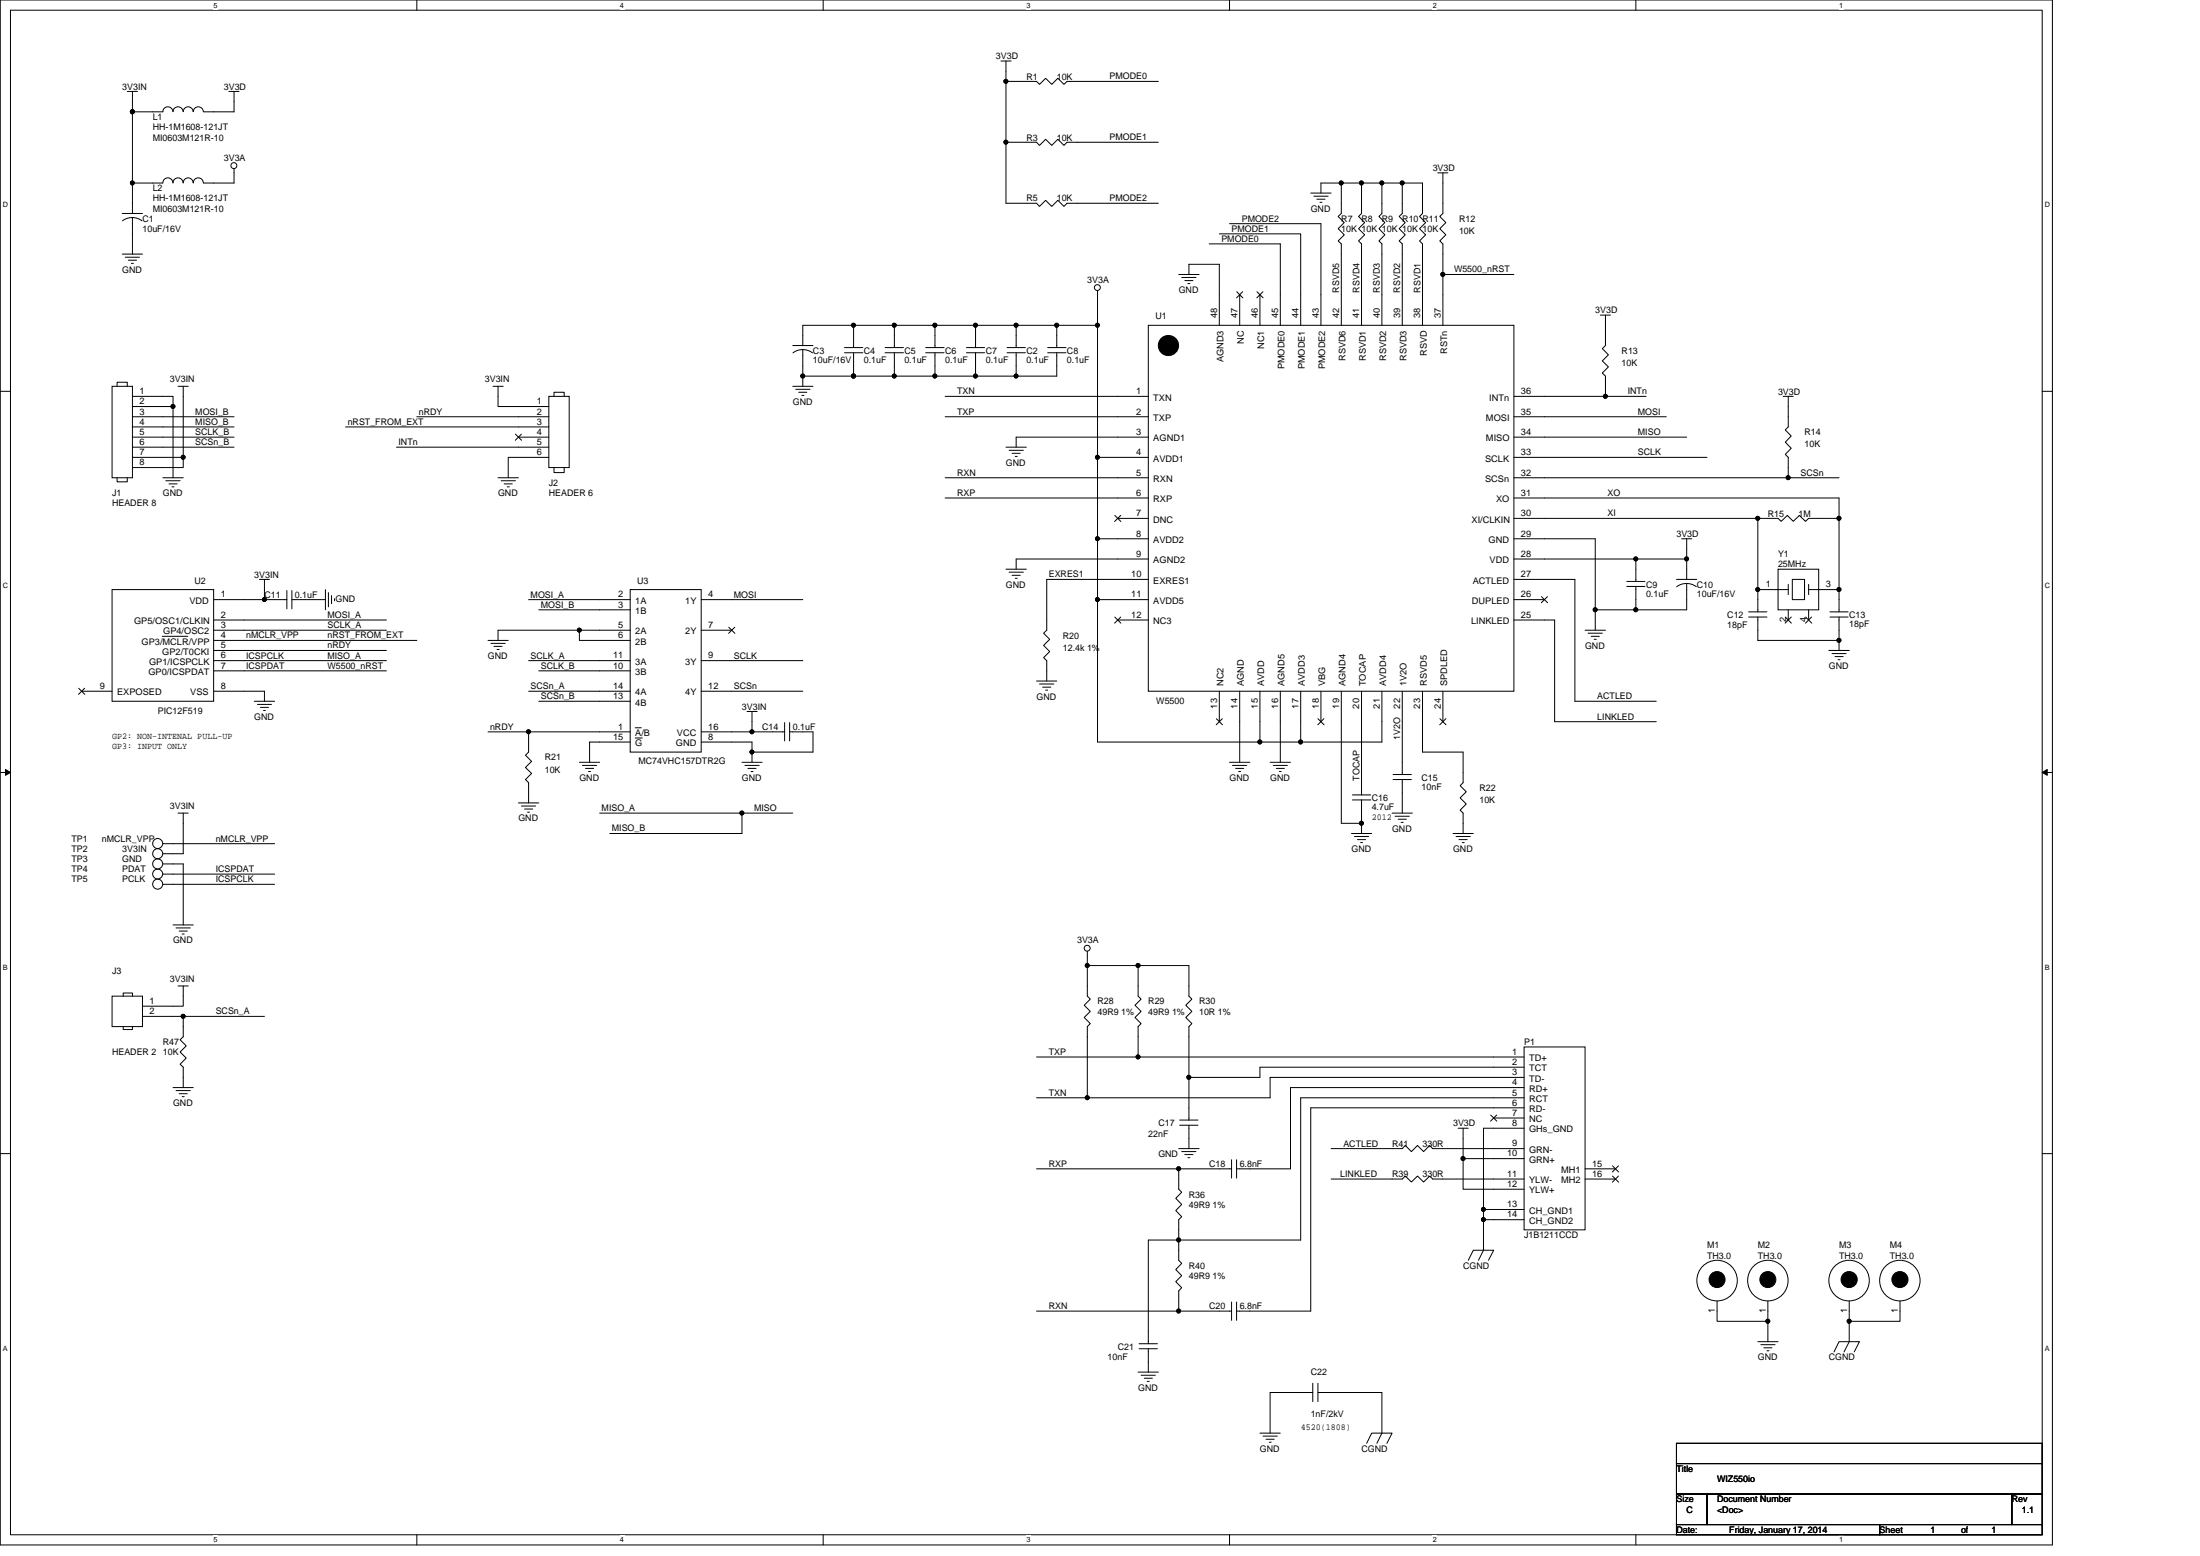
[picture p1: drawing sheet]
<svg xmlns="http://www.w3.org/2000/svg" width="297mm" height="210mm" viewBox="0 0 297 210" stroke-linecap="round" stroke-linejoin="round" font-family="sans-serif">
<path d="M0 0h277.1v208.5h-277.1zM1.4 1.4h274.3v205.7h-274.3z" fill="none" stroke="#000" stroke-width=".14"/>
<g fill="#fff">
<path d="M28.8 .1h.6v1.1h-.6z"/>
<path d="M28.8 207.3h.6v1.1h-.6z"/>
</g>
<path d="M56.3 0v1.4M56.3 207.1v1.4" fill="none" stroke="#000" stroke-width=".14"/>
<g fill="#fff">
<path d="M83.7 .1h.6v1.1h-.6z"/>
<path d="M83.7 207.3h.6v1.1h-.6z"/>
</g>
<path d="M111.1 0v1.4M111.1 207.1v1.4" fill="none" stroke="#000" stroke-width=".14"/>
<g fill="#fff">
<path d="M138.6 .1h.5v1.1h-.5z"/>
<path d="M138.6 207.3h.5v1.1h-.5z"/>
</g>
<path d="M166 0v1.4M166 207.1v1.4" fill="none" stroke="#000" stroke-width=".14"/>
<g fill="#fff">
<path d="M193.4 .1h.6v1.1h-.6z"/>
<path d="M193.4 207.3h.6v1.1h-.6z"/>
</g>
<path d="M220.9 0v1.4M220.9 207.1v1.4" fill="none" stroke="#000" stroke-width=".14"/>
<g fill="#fff">
<path d="M248.3 .1h.6v1.1h-.6z"/>
<path d="M248.3 207.3h.6v1.1h-.6z"/>
<path d="M.4 27.1h.7v1.1h-.7z"/>
<path d="M276.1 27.1h.7v1.1h-.7z"/>
<path d="M.4 78.5h.7v1.1h-.7z"/>
<path d="M276.1 78.5h.7v1.1h-.7z"/>
</g>
<path d="M0 52.8h1.4M275.7 52.8h1.4" fill="none" stroke="#000" stroke-width=".14"/>
<g fill="#fff">
<path d="M.4 130h.7v1.1h-.7z"/>
<path d="M276.1 130h.7v1.1h-.7z"/>
</g>
<path d="M0 104.2h1.4M275.7 104.2h1.4" fill="none" stroke="#000" stroke-width=".14"/>
<path d="M.7 103.8l.7 .4-.7 .4zM275.7 104.2l.7-.4v.8z" fill="#000" stroke="#000" stroke-width=".14"/>
<g fill="#fff">
<path d="M.4 181.4h.7v1.1h-.7z"/>
<path d="M276.1 181.4h.7v1.1h-.7z"/>
</g>
<g fill="none" stroke="#000" stroke-width=".14">
<path d="M17.2 12.3h1.4M17.9 15.1v9.6M17.9 15.1h4.1M17.9 12.3v2.8M22 15.1a.69 .69 0 0 1 .7-.7 .69 .69 0 0 1 .7 .7 .68 .68 0 0 1 .6-.7 .68 .68 0 0 1 .7 .7M24.7 15.1a.67 .67 0 0 1 .7-.7 .67 .67 0 0 1 .7 .7M26.1 15.1a.68 .68 0 0 1 .7-.7 .68 .68 0 0 1 .6 .7M30.9 12.3h1.4M31.6 12.3v2.8h-4.1M135.1 8.2h1.4M135.8 8.2v2.8M135.8 11v8.2"/>
<path d="M135.8 11h4.2l.4 .4 .8-.8 .8 .8 .8-.8 .9 .8 .4-.4h12.3M135.8 19.2h4.2l.4 .4 .8-.8 .8 .8 .8-.8 .9 .8 .4-.4h12.3M135.8 19.2v8.2h4.2l.4 .5 .8-.9 .8 .9 .8-.9 .9 .9 .4-.5h12.3M16.5 34.3h2.7M16.5 28.8h2.7M16.5 29.8a2.15 2.15 0 0 1 1.4-.4 2.14 2.14 0 0 1 1.3 .4M16.9 34.7h1.9M17.3 35.1h1.1M17.7 35.5h.3M17.9 24.7v4.1M17.9 24.7h4.1M17.9 29.4v4.9"/>
<path d="M22 24.7a.69 .69 0 0 1 .7-.7 .69 .69 0 0 1 .7 .7 .68 .68 0 0 1 .6-.7 .68 .68 0 0 1 .7 .7M24.7 24.7a.67 .67 0 0 1 .7-.7 .67 .67 0 0 1 .7 .7M26.1 24.7a.68 .68 0 0 1 .7-.7 .68 .68 0 0 1 .6 .7M31.6 22.8v1.9h-4.1M148.2 39.2v4.7M159.1 37h2.8M159.6 37.4h1.9M160 37.9h1.1M160.4 38.3h.3M160.5 37v-1.3h4.1v8.2M163.3 32.9h9.6v11M164.6 31.6h11v12.3"/>
<path d="M166 30.2h12.3v13.7M167 39.4l.8 .8M167.4 39.8v4.1M167.8 39.4l-.8 .8M169.7 39.4l.8 .8M170.1 39.8v4.1M170.5 39.4l-.8 .8M177 26.1h2.7M177.4 26.5h1.9M177.8 26.9h1.1M178.2 27.3h.3M181.1 24.7h2.7"/>
<path d="M181.1 24.7h-2.8v1.4M181.1 24.7v4.1l-.4 .4 .8 .8-.8 .9 .8 .8-.8 .8 .4 .4v11M183.8 24.7h2.8M183.8 24.7v4.1l-.4 .4 .9 .8-.9 .9 .9 .8-.9 .8 .4 .4v11M186.6 24.7h2.7M186.6 24.7v4.1l-.4 .4 .8 .8-.8 .9 .8 .8-.8 .8 .4 .4v11M189.3 24.7h2.8v4.1l-.4 .4 .8 .8-.8 .9 .8 .8-.8 .8 .4 .4v11M189.3 24.7v4.1l-.4 .4 .8 .8-.8 .9 .8 .8-.8 .8 .4 .4v11M194.1 23.3h1.4M194.8 23.3v5.5l-.4 .4 .8 .8-.8 .9 .8 .8-.8 .8 .4 .4v4.1M194.8 37h9.6M194.8 37v6.9"/>
<path d="M15.1 52.1h2.8v12.4h-2.8zM15.8 52.1v-.5h1.4v.5M17.9 59h13.7M17.9 57.6h13.7M17.9 56.2h13.7M17.9 53.5h5.5v1.4M23.4 54.9h-5.5M23.4 54.9v9.6M24 52.1h1.4M24.7 52.1v9.6M46.7 57.6h27.4M56.3 56.2h17.8"/>
<path d="M66.6 52.1h1.3M67.2 52.1v2.8h6.9M69.6 58.6l.8 .8M70 59h4.1M70.4 58.6l-.8 .8M74.1 53.5h2.8v9.6h-2.8zM74.8 53.5v-.6h1.4v.6M107 52.1h2.8M107 46.6h2.8M107.1 47.6a2.05 2.05 0 0 1 1.3-.4 2.14 2.14 0 0 1 1.3 .4M107.4 52.5h2M107.8 52.9h1.1"/>
<path d="M108.3 53.4h.2M108.4 50.8h6.8M108.4 50.8v1.3M108.4 47.2v3.6M114 47.6h2.5M114 46.9h2.5M115.2 47.6v3.2M115.2 43.9h-6.8v2.7M115.2 43.9v3M115.2 50.8h5.6M115.2 43.9h5.6M119.5 47.6h2.5"/>
<path d="M119.5 46.9h2.5M120.8 43.9v3M120.8 43.9h5.4M120.8 47.6v3.2M120.8 50.8h5.4M125 47.6h2.5M125 46.9h2.5M126.2 47.6v3.2M126.2 43.9v3M126.2 43.9h5.5M126.2 50.8h5.5M127.6 53.5h27.4"/>
<path d="M127.6 56.2h27.4M130.5 47.6h2.4M130.5 46.9h2.4M131.7 47.6v3.2M131.7 43.9v3M131.7 50.8h5.5M131.7 43.9h5.5M136 47.6h2.4M136 46.9h2.4M137.2 47.6v3.2M137.2 43.9v3M137.2 43.9h5.5"/>
<path d="M141.5 47.6h2.4M141.5 46.9h2.4M142.7 47.6v3.2h-5.5M142.7 43.9h5.5M142.7 43.9v3M148.2 43.9v17.8M155 59h-17.8v1.3M155 43.9h49.4v49.4h-49.4zM204.4 59h23.3M204.4 56.2h20.6M204.4 53.5h12.4M216.1 42.5h1.3"/>
<path d="M216.8 53.5h5.4M216.8 42.5v4.1l-.5 .5 .9 .8-.9 .8 .9 .8-.9 .8 .5 .5v2.7M240.8 53.5h1.3M241.4 53.5v4.1l-.4 .4 .8 .8-.8 .9 .8 .8-.8 .8 .4 .4v2.8M15.1 79.6h13.7v15h-13.7zM15.8 64.5v.5h1.4v-.5M17.9 61.7h6.8M17.9 60.3h13.7M22 64.5h2.7M22.4 64.9h1.9M22.8 65.3h1.1M23.2 65.7h.3"/>
<path d="M24.7 61.7v1.4h-6.8M35 78.2h1.4M35.7 78.2v2.7M38.7 79.7v2.5M39.4 79.7v2.5M43.9 79.6v2.7M44.3 80v1.9M53.5 60.3h20.6M67.2 64.5h2.8M67.7 64.9h1.9M68.1 65.3h1.1M68.5 65.7h.3"/>
<path d="M74.1 61.7h-5.5v2.8M74.8 63.1v.7h1.4v-.7M85.1 79.6h9.6v21.9h-9.6zM127.6 67.2h27.4M135.8 60.3h2.8M135.8 76.8h2.8M136.2 60.8h2M136.2 77.2h2M136.6 61.2h1.1M136.6 77.6h1.1M137.1 61.6h.2M137.1 78h.2"/>
<path d="M148.2 61.7v11M148.2 61.7h6.8M148.2 72.7h6.8M148.2 72.7v8.2M150.5 69.6l.8 .8M150.9 70h4.1M151.3 69.6l-.8 .8M155 78.2h-13.7v6.8l-.4 .4 .8 .9-.8 .8 .8 .8-.8 .9 .4 .4v2.7M155 75.4h-17.8v1.4M155 64.5h-27.4M204.4 72.7h11v9.6M204.4 70h32.9"/>
<path d="M204.4 67.2h43.9v2.8M204.4 75.4h16.5M204.4 64.5h37M204.4 78.2h8.2v16.4h11M219.6 79.1h2.5M219.6 78.5h2.5M220.9 75.4v3.1M220.9 79.1v3.2M220.9 75.4h6.8M226.4 78.2h2.7M226.4 79.2a2.22 2.22 0 0 1 2.6 0M227.1 72.7h1.3"/>
<path d="M227.7 75.4v2.8M227.7 72.7v2.7M227.7 78.7v3.6h-6.8M230.5 61.7h-26.1M237.3 79.6v3M237.3 70v9.6h4.1M240.1 76.8h5.5v5.5h-5.5zM241.4 64.5h6.9M241.4 78.9v1.3M242 78.2h1.6v2.7h-1.6zM244.2 78.9v1.3M248.3 70v9.6"/>
<path d="M248.3 70h-4.1l-.4 .4-.9-.8-.8 .8-.8-.8-.8 .8-.4-.4h-2.8M248.3 79.6h-4.1M248.3 79.6v3M10.6 92.9l.8 .8M11 93.3h4.1M11.4 92.9l-.8 .8M21.9 85.9h3.5M28.8 93.3h6.9v1.3M28.8 80.9h6.9M28.8 83.7h23.4M28.8 85h23.4M28.8 87.8h23.4"/>
<path d="M28.8 90.5h23.4M28.8 86.4h27.5M28.8 89.2h23.4M34.3 94.6h2.8M34.8 95.1h1.9M35.2 95.5h1.1M35.6 95.9h.2M35.7 80.9h3M39.4 80.9h4.5M44.8 80.4v1.1M45.2 80.8v.3M65.9 86.4h2.7"/>
<path d="M65.9 98.8h5.5v2.7l-.5 .4 .9 .8-.9 .9 .9 .8-.9 .8 .5 .4v2.8M66.3 86.8h1.9M66.7 87.2h1.1M67.1 87.7h.3M71.4 89.2h13.7M71.4 80.9h13.7M71.4 98.8h13.7M71.4 93.3h13.7M72.7 82.3h12.4M72.7 90.5h12.4M72.7 94.6h12.4M85.1 85h-6.9"/>
<path d="M85.1 86.4h-6.9v-1.4h-11v1.4M85.8 98.2h.8M85.8 99.6h.9M94.7 98.8h6.8M94.7 80.9h13.7M94.7 89.2h13.7M94.7 85h4.1M98.4 84.6l.8 .9M99.2 84.6l-.8 .9M100.9 96h1.3M101.5 98.8h4.4M101.5 96v2.8"/>
<path d="M105.9 97.5v2.5M106.6 98.8h3.2v2.7h-8.3M106.6 97.5v2.5M108.4 93.3h-13.7M140 91.9h2.7M140.4 92.3h1.9M140.8 92.7h1.1M141.2 93.1h.3M148.2 80.9v19.2h21.9M148.2 80.9h6.8M150.5 83.3l.8 .8M150.9 83.7h4.1"/>
<path d="M151.3 83.3l-.8 .8M164.2 97l.9 .8M164.6 93.3v4.1M165 97l-.8 .8M167.4 93.3v9.6M170.1 93.3v6.8M172.9 93.3v9.6M175.6 93.3v6.8M177.9 97l.9 .8M178.3 93.3v4.1M178.7 97l-.8 .8M181.1 93.3v17.8h2.7"/>
<path d="M183.8 93.3v14M186.6 93.3v6.8h-11M189.3 93.3v11.2M192.1 93.3v8.2h5.4v4.1l-.4 .4 .9 .8-.9 .9 .9 .8-.9 .8 .4 .4v2.8M194.4 97l.8 .8M194.8 93.3v4.1M195.2 97l-.8 .8M204.4 83.7h5.5v13.7h13.7M204.4 80.9h4.1M208.1 80.5l.9 .8M208.9 80.5l-.8 .8M214 85h2.8"/>
<path d="M214.4 85.4h1.9M214.8 85.9h1.1M215.2 86.3h.3M215.4 82.3h5.5M215.4 82.3v2.7M236.1 83.3h2.5M236.1 82.6h2.5M237.3 83.3v3.1h11M241 83.3l.9 .8M241.4 82.3v1.4M241.8 83.3l-.8 .8M243.8 83.3l.8 .8"/>
<path d="M244.2 82.3v1.4M244.6 83.3l-.8 .8M246.9 87.8h2.8M247.1 83.3h2.4M247.1 82.6h2.4M247.4 88.2h1.9M247.8 88.6h1.1M248.2 89h.2M248.3 83.3v4.5M22 113.9h15.1M22 118h15.1M22 116.6h2.7v8.2"/>
<path d="M24 109.7h1.4M24.7 109.7v5.5h-2.7M37.1 119.3h-15.1M70 108.4h2.7M70.4 108.8h1.9M70.8 109.2h1.1M71.2 109.6h.3M78.2 102.9h2.8M78.6 103.3h2M79.1 103.7h1.1M79.5 104.1h.2M81 109.7h19.2"/>
<path d="M85.1 100.1h-5.5v2.8M94.7 100.1h6.8v1.4M100.2 109.7v2.8h-17.9M100.2 102.9h2.7M100.2 109.7h6.8M100.6 103.3h1.9M101 103.7h1.1M101.4 104.1h.3M101.5 101.5v1.4M166 102.9h2.8M166.4 103.3h1.9M166.8 103.7h1.1"/>
<path d="M167.2 104.1h.3M170.1 100.1h5.5M171.5 102.9h2.7M171.9 103.3h1.9M172.3 103.7h1.1M172.7 104.1h.3M182.5 112.5h2.7M182.6 108h2.5M182.6 107.3h2.5M182.9 112.9h1.9M183.3 113.3h1.1M183.7 113.7h.3"/>
<path d="M183.8 108v3.1M183.8 111.1v1.4M188 109.7h2.7M188.1 105.2h2.5M188.1 104.5h2.5M188.4 110.2h1.9M188.8 110.6h1.1M189.2 111h.3M189.3 105.2v4.5M196.2 112.5h2.7M196.6 112.9h1.9M197 113.3h1.1"/>
<path d="M197.4 113.7h.3M15.1 134.4h4.1v4.1h-4.1zM16.6 138.5v.4h1.3v-.4M16.6 134.4v-.4h1.3v.4M19.2 137.2h5.5M23.4 124.8h2.7M23.8 125.2h1.9M24 133.1h1.4M24.2 125.6h1.1M24.6 126h.3M24.7 137.2v2.7l-.4 .4 .8 .8-.8 .9 .8 .8-.8 .8 .4 .4v2.8M24.7 137.2h11"/>
<path d="M24.7 133.1v2.7h-5.5M146.8 128.4v1.9M146.8 130.3v4.1l.4 .4-.8 .9 .8 .8-.8 .8 .8 .8-.4 .4v9.6M146.8 130.3h6.9M153.7 130.3v4.1l.4 .4-.9 .9 .9 .8-.9 .8 .9 .8-.4 .4v4.1M153.7 130.3h6.8v4.1l.4 .4-.8 .9 .8 .8-.8 .8 .8 .8-.4 .4v6.9M0 155.7h1.4M23.4 146.8h2.7M23.8 147.2h1.9M24.2 147.6h1.1M24.6 148h.3M140 148.1h6.8"/>
<path d="M140 142.6h13.7M140 157.7h19.1M153.7 142.6h52.1M159.1 157.7v2.8l.5 .4-.9 .8 .9 .8-.9 .9 .9 .8-.5 .4v2.7M159.1 155h2.8M159.3 151.8h2.5M159.3 151.2h2.5M159.6 155.4h1.9M160 155.8h1.1M160.4 156.2h.3M160.5 145.4v5.8M160.5 151.8v3.2"/>
<path d="M166.3 156.5v2.5M166.3 157.7h-7.2M167 156.5v2.5M179.7 159.1h9.6l.4-.4 .9 .8 .8-.8 .8 .8 .8-.8 .4 .4h12.4M179.7 155h9.6l.4-.4 .9 .8 .8-.8 .8 .8 .8-.8 .4 .4h12.4M196.9 152.3h1.3M197.5 152.3v4.1h8.3M197.5 156.4v4.1h8.3M201.3 150.5l.8 .8M201.7 150.9h4.1M202.1 150.5l-.9 .8M205.8 145.4h-34.3v2.7h-24.7"/>
<path d="M205.8 146.8h-31.6v10.9h-7.2M205.8 149.5h-28.8v27.4h-10M205.8 148.1h-30.2v19.2h-16.5M205.8 144h-35.7v1.4h-9.6M205.8 152.3h-5.5v10.9M205.8 141.3h8.2v24.7h-8.2zM214 157.7h4.1M214 159.1h4.1M217.7 157.3l.8 .9M217.7 158.7l.8 .8M218.5 157.3l-.8 .9M218.5 158.7l-.8 .8"/>
<path d="M275.7 155.7h1.4M140 176.9h19.1M159.1 176.9h7.2M159.1 167.3v2.8l.5 .4-.9 .8 .9 .8-.9 .9 .9 .8-.5 .4v2.7M159.1 167.3h-4.1v14M166.3 175.7v2.5M167 175.7v2.5M198.2 170.1l.7-1.4h2.8l-.7 1.4M200.3 163.2v1.4M200.3 164.6v4.1l-.7 1.4M200.3 164.6h5.5M205.8 163.2h-5.5"/>
<path d="M231.8 175.6v2.7h6.9v2.8M238.7 175.6v2.7M249.7 175.6v2.7M256.5 175.6v2.7h-6.8v2.8l-.7 1.3M153.7 185.2h2.7M153.8 182h2.5M153.8 181.3h2.5M154.1 185.6h1.9M154.5 186h1.1M154.9 186.4h.3M155 182v3.2M170.1 193.4h2.8"/>
<path d="M170.5 193.8h2M170.9 194.2h1.1M171.4 194.6h.2M177.2 186.7v2.4M177.2 187.9h-5.7v5.5M177.9 187.9h8.7v5.5l-.7 1.4M177.9 186.7v2.4M184.5 194.8l.7-1.4h2.8l-.7 1.4M226.4 194.8h49.3v2.7h-49.3zM226.4 197.5h49.3v4.1h-49.3zM237.3 181.1h2.8M237.7 181.5h2"/>
<path d="M238.1 181.9h1.1M238.6 182.3h.2M247.6 182.4l.7-1.3h2.8l-.7 1.3M226.4 201.6h4.1v4.1h-4.1zM226.4 205.7h27.4v1.4h-27.4zM230.5 201.6h41.1v4.1h-41.1zM253.8 205.7h21.9v1.4h-21.9zM271.6 201.6h4.1v4.1h-4.1z"/>
<circle cx="31.6" cy="22.3" r=".4"/>
<circle cx="148.2" cy="38.8" r=".4"/>
<circle cx="21.3" cy="119.3" r=".68"/>
<circle cx="21.3" cy="115.2" r=".68"/>
<circle cx="21.3" cy="113.8" r=".68"/>
<circle cx="21.3" cy="116.6" r=".68"/>
<circle cx="21.3" cy="118" r=".67"/>
<circle cx="146.8" cy="128" r=".4"/>
<circle cx="231.8" cy="172.8" r="2.74"/>
<circle cx="238.7" cy="172.8" r="2.74"/>
<circle cx="249.7" cy="172.8" r="2.74"/>
<circle cx="256.5" cy="172.8" r="2.74"/>
</g>
<g fill="#000" stroke="#000" stroke-width=".14">
<circle cx="17.9" cy="15.1" r=".27"/>
<circle cx="135.8" cy="11" r=".27"/>
<circle cx="135.8" cy="19.2" r=".27"/>
<circle cx="17.9" cy="24.7" r=".27"/>
<circle cx="181.1" cy="24.7" r=".27"/>
<circle cx="183.8" cy="24.7" r=".27"/>
<circle cx="186.6" cy="24.7" r=".27"/>
<circle cx="189.3" cy="24.7" r=".27"/>
<circle cx="194.8" cy="37" r=".27"/>
<circle cx="23.4" cy="54.9" r=".27"/>
<circle cx="108.4" cy="50.7" r=".27"/>
<circle cx="115.2" cy="43.9" r=".27"/>
<circle cx="115.2" cy="50.7" r=".27"/>
<circle cx="120.7" cy="50.7" r=".27"/>
<circle cx="120.7" cy="43.9" r=".27"/>
<circle cx="126.2" cy="50.7" r=".27"/>
<circle cx="126.2" cy="43.9" r=".27"/>
<circle cx="131.7" cy="43.9" r=".27"/>
<circle cx="131.7" cy="50.7" r=".27"/>
<circle cx="137.2" cy="50.7" r=".27"/>
<circle cx="137.2" cy="43.9" r=".27"/>
<circle cx="142.7" cy="43.9" r=".27"/>
<circle cx="148.2" cy="43.9" r=".27"/>
<circle cx="157.8" cy="46.6" r="1.36"/>
<circle cx="216.8" cy="53.5" r=".27"/>
<circle cx="24.7" cy="61.7" r=".27"/>
<circle cx="148.2" cy="61.7" r=".27"/>
<circle cx="148.2" cy="72.7" r=".27"/>
<circle cx="220.9" cy="75.4" r=".27"/>
<circle cx="227.7" cy="75.4" r=".27"/>
<circle cx="237.3" cy="69.9" r=".27"/>
<circle cx="237.3" cy="79.6" r=".27"/>
<circle cx="241.4" cy="64.5" r=".27"/>
<circle cx="248.3" cy="69.9" r=".27"/>
<circle cx="248.3" cy="79.6" r=".27"/>
<circle cx="35.7" cy="80.9" r=".27"/>
<circle cx="71.4" cy="98.8" r=".27"/>
<circle cx="78.2" cy="85" r=".27"/>
<circle cx="101.5" cy="98.8" r=".27"/>
<circle cx="148.2" cy="80.9" r=".27"/>
<circle cx="215.4" cy="82.3" r=".27"/>
<circle cx="220.9" cy="82.3" r=".27"/>
<circle cx="248.3" cy="86.4" r=".27"/>
<circle cx="100.2" cy="109.7" r=".27"/>
<circle cx="101.5" cy="101.5" r=".27"/>
<circle cx="170.1" cy="100.1" r=".27"/>
<circle cx="175.6" cy="100.1" r=".27"/>
<circle cx="183.8" cy="111.1" r=".27"/>
<circle cx="24.7" cy="137.1" r=".27"/>
<circle cx="146.8" cy="130.3" r=".27"/>
<circle cx="153.7" cy="130.3" r=".27"/>
<circle cx="146.8" cy="148.1" r=".27"/>
<circle cx="153.7" cy="142.6" r=".27"/>
<circle cx="159.1" cy="157.7" r=".27"/>
<circle cx="160.5" cy="145.4" r=".27"/>
<circle cx="197.5" cy="156.3" r=".27"/>
<circle cx="159.1" cy="167.3" r=".27"/>
<circle cx="159.1" cy="176.9" r=".27"/>
<circle cx="200.3" cy="163.2" r=".27"/>
<circle cx="200.3" cy="164.6" r=".27"/>
<circle cx="231.8" cy="172.7" r="1.08"/>
<circle cx="238.7" cy="178.3" r=".27"/>
<circle cx="238.7" cy="172.7" r="1.08"/>
<circle cx="249.7" cy="178.3" r=".27"/>
<circle cx="249.7" cy="172.7" r="1.09"/>
<circle cx="256.5" cy="172.7" r="1.09"/>
</g>
<g font-size="1.2">
<text x="134.5" y="8">3V3D</text>
<text x="138.6" y="10.7">R1</text>
<text x="142.7" y="10.7">10K</text>
<text x="149.8" y="10.7">PMODE0</text>
<text x="16.5" y="12.1">3V3IN</text>
<text x="20.6" y="16.2">L1</text>
<text x="20.6" y="17.6">HH-1M1608-121JT</text>
<text x="30.2" y="12.1">3V3D</text>
<text x="20.6" y="19">MI0603M121R-10</text>
<text x="30.2" y="21.7">3V3A</text>
<text x="138.6" y="19">R3</text>
<text x="142.7" y="19">10K</text>
<text x="149.8" y="18.9">PMODE1</text>
<text x="193.4" y="23.1">3V3D</text>
<text x="19.2" y="29.9">C1</text>
<text x="20.6" y="25.8">L2</text>
<text x="20.6" y="27.2">HH-1M1608-121JT</text>
<text x="20.6" y="28.6">MI0603M121R-10</text>
<text x="138.6" y="27.2">R5</text>
<text x="142.7" y="27.2">10K</text>
<text x="149.8" y="27.2">PMODE2</text>
<text x="167.7" y="29.9">PMODE2</text>
<text x="177" y="28.6">GND</text>
<text x="181.1" y="29.9">R7</text>
<text x="183.8" y="29.9">R8</text>
<text x="186.6" y="29.9">R9</text>
<text x="189.3" y="29.9">R10 R11</text>
<text x="197" y="29.9">R12</text>
<text x="19.2" y="31.3">10uF/16V</text>
<text x="164.9" y="32.6">PMODE0</text>
<text x="166.3" y="31.3">PMODE1</text>
<text x="181.1" y="31.3">10K 10K 10K 10K 10K</text>
<text x="197" y="31.6">10K</text>
<text x="16.5" y="36.8">GND</text>
<text x="146.8" y="38.2">3V3A</text>
<text x="159.1" y="39.5">GND</text>
<text x="180.8" y="39.5" transform="rotate(-90 180.8 39.5)">RSVD5</text>
<text x="183.6" y="39.5" transform="rotate(-90 183.6 39.5)">RSVD4</text>
<text x="186.3" y="39.5" transform="rotate(-90 186.3 39.5)">RSVD3</text>
<text x="189.1" y="39.5" transform="rotate(-90 189.1 39.5)">RSVD2</text>
<text x="191.8" y="39.5" transform="rotate(-90 191.8 39.5)">RSVD1</text>
<text x="196.3" y="36.8">W5500_nRST</text>
<text x="109.8" y="47.8">C3</text>
<text x="116.6" y="47.8">C4</text>
<text x="122.1" y="47.8">C5</text>
<text x="127.6" y="47.8">C6</text>
<text x="133.1" y="47.8">C7</text>
<text x="138.6" y="47.8">C2</text>
<text x="144.1" y="47.8">C8</text>
<text x="156" y="43.1">U1</text>
<text x="164.3" y="42.9" transform="rotate(-90 164.3 42.9)">48</text>
<text x="167.1" y="42.9" transform="rotate(-90 167.1 42.9)">47</text>
<text x="168" y="46.4" transform="rotate(-90 168 46.4)">NC</text>
<text x="169.8" y="42.9" transform="rotate(-90 169.8 42.9)">46</text>
<text x="170.7" y="47.1" transform="rotate(-90 170.7 47.1)">NC1</text>
<text x="172.6" y="42.9" transform="rotate(-90 172.6 42.9)">45</text>
<text x="175.3" y="42.9" transform="rotate(-90 175.3 42.9)">44</text>
<text x="178.1" y="42.9" transform="rotate(-90 178.1 42.9)">43</text>
<text x="180.8" y="42.9" transform="rotate(-90 180.8 42.9)">42</text>
<text x="183.5" y="42.9" transform="rotate(-90 183.5 42.9)">41</text>
<text x="186.3" y="42.9" transform="rotate(-90 186.3 42.9)">40</text>
<text x="189" y="42.9" transform="rotate(-90 189 42.9)">39</text>
<text x="191.8" y="42.9" transform="rotate(-90 191.8 42.9)">38</text>
<text x="194.5" y="42.9" transform="rotate(-90 194.5 42.9)">37</text>
<text x="195.4" y="47.8" transform="rotate(-90 195.4 47.8)">RSTn</text>
<text x="215.4" y="42.3">3V3D</text>
<text x="218.9" y="47.8">R13</text>
<text x="18.8" y="53.2">1</text>
<text x="22.9" y="51.6">3V3IN</text>
<text x="65.5" y="51.6">3V3IN</text>
<text x="109.8" y="49">10uF/16V</text>
<text x="116.6" y="49">0.1uF</text>
<text x="122.1" y="49">0.1uF</text>
<text x="127.6" y="49">0.1uF</text>
<text x="129.2" y="53.2">TXN</text>
<text x="133.1" y="49">0.1uF</text>
<text x="138.6" y="49">0.1uF</text>
<text x="144.1" y="49">0.1uF</text>
<text x="153.4" y="53.2">1</text>
<text x="165.2" y="48.9" transform="rotate(-90 165.2 48.9)">AGND3</text>
<text x="173.4" y="49.8" transform="rotate(-90 173.4 49.8)">PMODE0</text>
<text x="176.2" y="49.8" transform="rotate(-90 176.2 49.8)">PMODE1</text>
<text x="178.9" y="49.8" transform="rotate(-90 178.9 49.8)">PMODE2</text>
<text x="181.7" y="48.7" transform="rotate(-90 181.7 48.7)">RSVD6</text>
<text x="184.4" y="48.7" transform="rotate(-90 184.4 48.7)">RSVD1</text>
<text x="187.2" y="48.7" transform="rotate(-90 187.2 48.7)">RSVD2</text>
<text x="189.9" y="48.7" transform="rotate(-90 189.9 48.7)">RSVD3</text>
<text x="192.6" y="48" transform="rotate(-90 192.6 48)">RSVD</text>
<text x="205.4" y="53.2">36</text>
<text x="218.9" y="49.4">10K</text>
<text x="219.8" y="53.2">INTn</text>
<text x="240.1" y="53.3">3V3D</text>
<text x="18.8" y="54.6">2</text>
<text x="18.8" y="55.9">3</text>
<text x="18.8" y="57.3">4</text>
<text x="18.8" y="58.7">5</text>
<text x="26.4" y="58.7">SCLK_B</text>
<text x="26.4" y="57.3">MISO_B</text>
<text x="26.4" y="56">MOSI_B</text>
<text x="46.9" y="57.3">nRST_FROM_EXT</text>
<text x="56.6" y="56">nRDY</text>
<text x="72.5" y="54.6">1</text>
<text x="72.5" y="55.9">2</text>
<text x="72.5" y="57.3">3</text>
<text x="72.5" y="58.7">4</text>
<text x="107" y="54.6">GND</text>
<text x="129.2" y="56">TXP</text>
<text x="153.4" y="55.9">2</text>
<text x="153.4" y="58.7">3</text>
<text x="155.7" y="54.1">TXN</text>
<text x="155.7" y="56.8">TXP</text>
<text x="155.7" y="59.6">AGND1</text>
<text x="200.6" y="59.6">MISO</text>
<text x="200.6" y="56.8">MOSI</text>
<text x="201.1" y="54.1">INTn</text>
<text x="205.4" y="58.7">34</text>
<text x="205.4" y="55.9">35</text>
<text x="221.1" y="58.7">MISO</text>
<text x="221.1" y="56">MOSI</text>
<text x="243.6" y="58.7">R14</text>
<text x="18.8" y="60">6</text>
<text x="18.8" y="61.4">7</text>
<text x="18.8" y="62.8">8</text>
<text x="26.4" y="60.1">SCSn_B</text>
<text x="53.8" y="60.1">INTn</text>
<text x="72.5" y="60">5</text>
<text x="72.5" y="61.4">6</text>
<text x="74.1" y="65.6">J2</text>
<text x="129.2" y="64.2">RXN</text>
<text x="135.8" y="62.8">GND</text>
<text x="153.4" y="61.4">4</text>
<text x="153.4" y="64.2">5</text>
<text x="155.7" y="62.3">AVDD1</text>
<text x="155.7" y="65">RXN</text>
<text x="200.5" y="65">SCSn</text>
<text x="200.5" y="62.3">SCLK</text>
<text x="205.4" y="64.2">32</text>
<text x="205.4" y="61.4">33</text>
<text x="221.1" y="61.4">SCLK</text>
<text x="243.1" y="64.2">SCSn</text>
<text x="243.6" y="60.4">10K</text>
<text x="15.1" y="67">J1</text>
<text x="15.1" y="68.3">HEADER 8</text>
<text x="22" y="67">GND</text>
<text x="67.2" y="67">GND</text>
<text x="74.1" y="67">HEADER 6</text>
<text x="129.2" y="66.9">RXP</text>
<text x="153.4" y="66.9">6</text>
<text x="153.4" y="69.7">7</text>
<text x="155.7" y="67.8">RXP</text>
<text x="155.7" y="70.5">DNC</text>
<text x="198.7" y="70.5">XI/CLKIN</text>
<text x="202" y="67.8">XO</text>
<text x="205.4" y="66.9">31</text>
<text x="205.4" y="69.7">30</text>
<text x="217" y="69.7">XI</text>
<text x="217" y="66.9">XO</text>
<text x="238.7" y="69.7">R15</text>
<text x="242.8" y="69.7">1M</text>
<text x="34.3" y="77.9">3V3IN</text>
<text x="141.6" y="77.9">EXRES1</text>
<text x="152.7" y="77.9">10</text>
<text x="153.4" y="72.4">8</text>
<text x="153.4" y="75.1">9</text>
<text x="155.7" y="73.3">AVDD2</text>
<text x="155.7" y="76">AGND2</text>
<text x="201" y="73.3">GND</text>
<text x="201.1" y="76">VDD</text>
<text x="205.4" y="77.9">27</text>
<text x="205.4" y="72.4">29</text>
<text x="205.4" y="75.1">28</text>
<text x="226.4" y="72.5">3V3D</text>
<text x="240.1" y="75.2">Y1</text>
<text x="240.1" y="76.6">25MHz</text>
<text x="25.6" y="81.5">VDD</text>
<text x="26.2" y="78.8">U2</text>
<text x="29.8" y="83.4">2</text>
<text x="29.8" y="80.6">1</text>
<text x="35.7" y="80.7">C11</text>
<text x="39.8" y="80.7">0.1uF</text>
<text x="44.2" y="83.4">MOSI_A</text>
<text x="45.3" y="81.2">GND</text>
<text x="71.6" y="80.6">MOSI_A</text>
<text x="73" y="82">MOSI_B</text>
<text x="83.5" y="80.6">2</text>
<text x="83.5" y="82">3</text>
<text x="85.8" y="81.5">1A</text>
<text x="85.8" y="82.9">1B</text>
<text x="86" y="78.8">U3</text>
<text x="92.5" y="81.5">1Y</text>
<text x="95.6" y="80.6">4</text>
<text x="99.1" y="80.6">MOSI</text>
<text x="135.8" y="79.3">GND</text>
<text x="152.7" y="80.6">11</text>
<text x="152.7" y="83.4">12</text>
<text x="155.7" y="78.8">EXRES1</text>
<text x="155.7" y="81.5">AVDD5</text>
<text x="198.7" y="81.5">DUPLED</text>
<text x="198.9" y="78.8">ACTLED</text>
<text x="205.4" y="80.6">26</text>
<text x="205.4" y="83.4">25</text>
<text x="222.2" y="79.3">C9</text>
<text x="222.2" y="80.5">0.1uF</text>
<text x="229.1" y="79.3">C10</text>
<text x="229.1" y="80.5">10uF/16V</text>
<text x="233.2" y="83.4">C12</text>
<text x="238.4" y="79.3">1</text>
<text x="241.1" y="83.9" transform="rotate(-90 241.1 83.9)">2</text>
<text x="243.9" y="83.9" transform="rotate(-90 243.9 83.9)">4</text>
<text x="246.5" y="79.3">3</text>
<text x="249.7" y="83.4">C13</text>
<text x="18.1" y="84.2">GP5/OSC1/CLKIN</text>
<text x="19.1" y="87">GP3/MCLR/VPP</text>
<text x="20.1" y="89.7">GP1/ICSPCLK</text>
<text x="21.9" y="88.3">GP2/T0CKI</text>
<text x="22" y="85.6">GP4/OSC2</text>
<text x="29.8" y="84.8">3</text>
<text x="29.8" y="88.9">6</text>
<text x="29.8" y="87.5">5</text>
<text x="29.8" y="86.1">4</text>
<text x="33.2" y="86.1">nMCLR_VPP</text>
<text x="33.2" y="88.9">ICSPCLK</text>
<text x="44.2" y="86.1">nRST_FROM_EXT</text>
<text x="44.2" y="88.9">MISO_A</text>
<text x="44.2" y="84.8">SCLK_A</text>
<text x="44.2" y="87.5">nRDY</text>
<text x="65.9" y="88.9">GND</text>
<text x="71.6" y="88.9">SCLK_A</text>
<text x="82.8" y="88.9">11</text>
<text x="83.5" y="84.8">5</text>
<text x="83.5" y="86.1">6</text>
<text x="85.8" y="85.6">2A</text>
<text x="85.8" y="87">2B</text>
<text x="85.8" y="89.7">3A</text>
<text x="92.5" y="85.6">2Y</text>
<text x="92.5" y="89.7">3Y</text>
<text x="95.6" y="84.8">7</text>
<text x="95.6" y="88.9">9</text>
<text x="99.1" y="88.9">SCLK</text>
<text x="143.5" y="86.2">R20</text>
<text x="143.5" y="87.8">12.4k 1%</text>
<text x="155.7" y="84.2">NC3</text>
<text x="198.6" y="84.2">LINKLED</text>
<text x="214" y="87.5">GND</text>
<text x="233.2" y="84.8">18pF</text>
<text x="249.7" y="84.7">18pF</text>
<text x="13.5" y="93">9</text>
<text x="15.8" y="93.9">EXPOSED</text>
<text x="20" y="91.1">GP0/ICSPDAT</text>
<text x="25.7" y="93.9">VSS</text>
<text x="29.8" y="93">8</text>
<text x="29.8" y="90.2">7</text>
<text x="33.2" y="90.3">ICSPDAT</text>
<text x="44.2" y="90.3">W5500_nRST</text>
<text x="71.6" y="93">SCSn_A</text>
<text x="73" y="90.3">SCLK_B</text>
<text x="73" y="94.4">SCSn_B</text>
<text x="82.8" y="90.2">10</text>
<text x="82.8" y="94.3">13</text>
<text x="82.8" y="93">14</text>
<text x="85.8" y="91.1">3B</text>
<text x="85.8" y="95.2">4B</text>
<text x="85.8" y="93.9">4A</text>
<text x="92.5" y="93.9">4Y</text>
<text x="95.6" y="93">12</text>
<text x="99.1" y="93">SCSn</text>
<text x="100.2" y="95.8">3V3IN</text>
<text x="140" y="94.4">GND</text>
<text x="156.1" y="95">W5500</text>
<text x="164.3" y="95.6" transform="rotate(-90 164.3 95.6)">13</text>
<text x="165.2" y="92.6" transform="rotate(-90 165.2 92.6)">NC2</text>
<text x="167.1" y="95.6" transform="rotate(-90 167.1 95.6)">14</text>
<text x="168" y="92.6" transform="rotate(-90 168 92.6)">AGND</text>
<text x="169.8" y="95.6" transform="rotate(-90 169.8 95.6)">15</text>
<text x="170.7" y="92.6" transform="rotate(-90 170.7 92.6)">AVDD</text>
<text x="172.6" y="95.6" transform="rotate(-90 172.6 95.6)">16</text>
<text x="173.4" y="92.6" transform="rotate(-90 173.4 92.6)">AGND5</text>
<text x="175.3" y="95.6" transform="rotate(-90 175.3 95.6)">17</text>
<text x="176.2" y="92.6" transform="rotate(-90 176.2 92.6)">AVDD3</text>
<text x="178.1" y="95.6" transform="rotate(-90 178.1 95.6)">18</text>
<text x="178.9" y="92.6" transform="rotate(-90 178.9 92.6)">VBG</text>
<text x="180.8" y="95.6" transform="rotate(-90 180.8 95.6)">19</text>
<text x="181.7" y="92.6" transform="rotate(-90 181.7 92.6)">AGND4</text>
<text x="183.5" y="95.6" transform="rotate(-90 183.5 95.6)">20</text>
<text x="184.4" y="92.6" transform="rotate(-90 184.4 92.6)">TOCAP</text>
<text x="186.3" y="95.6" transform="rotate(-90 186.3 95.6)">21</text>
<text x="187.2" y="92.6" transform="rotate(-90 187.2 92.6)">AVDD4</text>
<text x="189" y="95.6" transform="rotate(-90 189 95.6)">22</text>
<text x="189.9" y="92.6" transform="rotate(-90 189.9 92.6)">1V2O</text>
<text x="191.8" y="95.6" transform="rotate(-90 191.8 95.6)">23</text>
<text x="192.6" y="92.6" transform="rotate(-90 192.6 92.6)">RSVD5</text>
<text x="194.5" y="95.6" transform="rotate(-90 194.5 95.6)">24</text>
<text x="195.4" y="92.6" transform="rotate(-90 195.4 92.6)">SPDLED</text>
<text x="215.7" y="94.4">ACTLED</text>
<text x="246.9" y="90.3">GND</text>
<text x="15.1" y="101.1">GP3: INPUT ONLY</text>
<text x="15.1" y="99.7">GP2: NON-INTENAL PULL-UP</text>
<text x="21.3" y="96.3">PIC12F519</text>
<text x="34.3" y="97.1">GND</text>
<text x="66.2" y="98.5">nRDY</text>
<text x="82.8" y="99.8">15</text>
<text x="83.5" y="98.5">1</text>
<text x="85.8" y="99.3">A/B</text>
<text x="85.8" y="100.7">G</text>
<text x="91.3" y="100.7">GND</text>
<text x="91.4" y="99.3">VCC</text>
<text x="95.6" y="99.8">8</text>
<text x="95.6" y="98.5">16</text>
<text x="102.9" y="98.5">C14</text>
<text x="107" y="98.5">0.1uF</text>
<text x="189.1" y="99.9" transform="rotate(-90 189.1 99.9)">1V2O</text>
<text x="215.7" y="97.1">LINKLED</text>
<text x="73.6" y="102.6">R21</text>
<text x="73.6" y="104.3">10K</text>
<text x="78.2" y="105.4">GND</text>
<text x="86.2" y="103.2">MC74VHC157DTR2G</text>
<text x="100.2" y="105.4">GND</text>
<text x="166" y="105.4">GND</text>
<text x="171.5" y="105.4">GND</text>
<text x="183.6" y="105.3" transform="rotate(-90 183.6 105.3)">TOCAP</text>
<text x="191.9" y="105.4">C15</text>
<text x="191.9" y="106.6">10nF</text>
<text x="199.7" y="106.7">R22</text>
<text x="9.6" y="113.6">TP1</text>
<text x="13.8" y="113.6">nMCLR_VPP</text>
<text x="22.9" y="109.2">3V3IN</text>
<text x="29.1" y="113.6">nMCLR_VPP</text>
<text x="70" y="110.8">GND</text>
<text x="81.2" y="109.5">MISO_A</text>
<text x="82.6" y="112.2">MISO_B</text>
<text x="101.8" y="109.5">MISO</text>
<text x="185.2" y="110.7">2012</text>
<text x="185.2" y="108.1">C16</text>
<text x="185.2" y="109.3">4.7uF</text>
<text x="188" y="112.2">GND</text>
<text x="199.7" y="108.4">10K</text>
<text x="9.6" y="115">TP2</text>
<text x="9.6" y="119.1">TP5</text>
<text x="9.6" y="117.7">TP4</text>
<text x="9.6" y="116.3">TP3</text>
<text x="16.5" y="115">3V3IN</text>
<text x="16.5" y="119.1">PCLK</text>
<text x="16.5" y="117.7">PDAT</text>
<text x="16.5" y="116.3">GND</text>
<text x="29.1" y="117.7">ICSPDAT</text>
<text x="29.1" y="119.1">ICSPCLK</text>
<text x="182.5" y="115">GND</text>
<text x="196.2" y="115">GND</text>
<text x="15.1" y="131.4">J3</text>
<text x="23.4" y="127.3">GND</text>
<text x="145.4" y="127.3">3V3A</text>
<text x="20.2" y="135.5">1</text>
<text x="20.2" y="136.9">2</text>
<text x="22.9" y="132.5">3V3IN</text>
<text x="29.1" y="136.9">SCSn_A</text>
<text x="148.2" y="135.6">R28</text>
<text x="148.2" y="136.9">49R9 1%</text>
<text x="155" y="135.6">R29</text>
<text x="155" y="136.9">49R9 1%</text>
<text x="161.9" y="135.6">R30</text>
<text x="161.9" y="136.9">10R 1%</text>
<text x="15.1" y="142.4">HEADER 2</text>
<text x="22" y="141">R47</text>
<text x="22" y="142.4">10K</text>
<text x="141.6" y="142.4">TXP</text>
<text x="204.1" y="142.3">1</text>
<text x="204.1" y="143.7">2</text>
<text x="205.8" y="141">P1</text>
<text x="206.5" y="143.2">TD+</text>
<text x="23.4" y="149.3">GND</text>
<text x="141.6" y="147.9">TXN</text>
<text x="204.1" y="145.1">3</text>
<text x="204.1" y="146.5">4</text>
<text x="204.1" y="147.8">5</text>
<text x="204.1" y="149.2">6</text>
<text x="206.5" y="144.6">TCT</text>
<text x="206.5" y="146">TD-</text>
<text x="206.5" y="147.3">RD+</text>
<text x="206.5" y="148.7">RCT</text>
<text x="155" y="153.4">22nF</text>
<text x="156.4" y="152">C17</text>
<text x="181.4" y="154.7">ACTLED</text>
<text x="188" y="154.7">R41</text>
<text x="192.1" y="154.7">330R</text>
<text x="196.2" y="152">3V3D</text>
<text x="204.1" y="150.6">7</text>
<text x="204.1" y="152">8</text>
<text x="204.1" y="154.7">9</text>
<text x="206.5" y="150.1">RD-</text>
<text x="206.5" y="151.4">NC</text>
<text x="206.5" y="152.8">GHs_GND</text>
<text x="206.5" y="155.6">GRN-</text>
<text x="141.6" y="157.5">RXP</text>
<text x="156.4" y="156.1">GND</text>
<text x="160.5" y="161.6">R36</text>
<text x="163.3" y="157.5">C18</text>
<text x="167.4" y="157.5">6.8nF</text>
<text x="181" y="158.8">LINKLED</text>
<text x="188" y="158.9">R39</text>
<text x="192.1" y="158.9">330R</text>
<text x="203.5" y="160.2">12</text>
<text x="203.5" y="158.8">11</text>
<text x="203.5" y="156.1">10</text>
<text x="206.5" y="161.1">YLW+</text>
<text x="206.5" y="159.7">YLW-</text>
<text x="206.5" y="156.9">GRN+</text>
<text x="210.8" y="158.3">MH1</text>
<text x="210.8" y="159.7">MH2</text>
<text x="215" y="157.4">15</text>
<text x="215" y="158.8">16</text>
<text x="160.5" y="163">49R9 1%</text>
<text x="203.5" y="162.9">13</text>
<text x="203.5" y="164.3">14</text>
<text x="205.8" y="167.1">J1B1211CCD</text>
<text x="206.5" y="163.8">CH_GND1</text>
<text x="206.5" y="165.2">CH_GND2</text>
<text x="160.5" y="171.2">R40</text>
<text x="160.5" y="172.6">49R9 1%</text>
<text x="197.5" y="171.2">CGND</text>
<text x="230.5" y="168.5">M1</text>
<text x="230.5" y="169.8">TH3.0</text>
<text x="237.3" y="168.5">M2</text>
<text x="237.3" y="169.8">TH3.0</text>
<text x="248.3" y="168.5">M3</text>
<text x="248.3" y="169.8">TH3.0</text>
<text x="255.2" y="168.5">M4</text>
<text x="255.2" y="169.8">TH3.0</text>
<text x="141.6" y="176.7">RXN</text>
<text x="163.3" y="176.7">C20</text>
<text x="167.4" y="176.7">6.8nF</text>
<text x="231.5" y="177.2" transform="rotate(-90 231.5 177.2)">1</text>
<text x="238.4" y="177.2" transform="rotate(-90 238.4 177.2)">1</text>
<text x="249.4" y="177.2" transform="rotate(-90 249.4 177.2)">1</text>
<text x="256.2" y="177.2" transform="rotate(-90 256.2 177.2)">1</text>
<text x="149.5" y="183.6">10nF</text>
<text x="150.9" y="182.2">C21</text>
<text x="177" y="185.6">C22</text>
<text x="237.3" y="183.6">GND</text>
<text x="246.9" y="183.6">CGND</text>
<text x="153.7" y="187.7">GND</text>
<text x="177" y="191.2">1nF/2kV</text>
<text x="170.1" y="195.9">GND</text>
<text x="175.6" y="193">4520(1808)</text>
<text x="183.8" y="195.9">CGND</text>
<text x="226.4" y="198.6">Title</text>
<text x="226.4" y="202.8">Size</text>
<text x="231.8" y="202.8">Document Number</text>
<text x="231.8" y="200">WIZ550io</text>
<text x="271.6" y="202.8">Rev</text>
<text x="226.4" y="206.9">Date:</text>
<text x="227.7" y="204.1">C</text>
<text x="231.8" y="204.1">&lt;Doc&gt;</text>
<text x="233.5" y="206.9">Friday, January 17, 2014</text>
<text x="253.8" y="206.9">Sheet</text>
<text x="260.6" y="206.9">1</text>
<text x="264.8" y="206.9">of</text>
<text x="268.9" y="206.9">1</text>
<text x="273" y="204.1">1.1</text>
</g>
<g font-size="1">
<text x="28.8" y="1">5</text>
<text x="83.7" y="1">4</text>
<text x="138.6" y="1">3</text>
<text x="193.4" y="1">2</text>
<text x="248.3" y="1">1</text>
<text x=".4" y="28">D</text>
<text x="276.1" y="28">D</text>
<text x=".4" y="79.4">C</text>
<text x="276.1" y="79.4">C</text>
<text x=".4" y="130.9">B</text>
<text x="276.1" y="130.9">B</text>
<text x=".4" y="182.3">A</text>
<text x="276.1" y="182.3">A</text>
<text x="28.8" y="208.2">5</text>
<text x="83.7" y="208.2">4</text>
<text x="138.6" y="208.2">3</text>
<text x="193.4" y="208.2">2</text>
<text x="248.3" y="208.2">1</text>
</g>
</svg>
